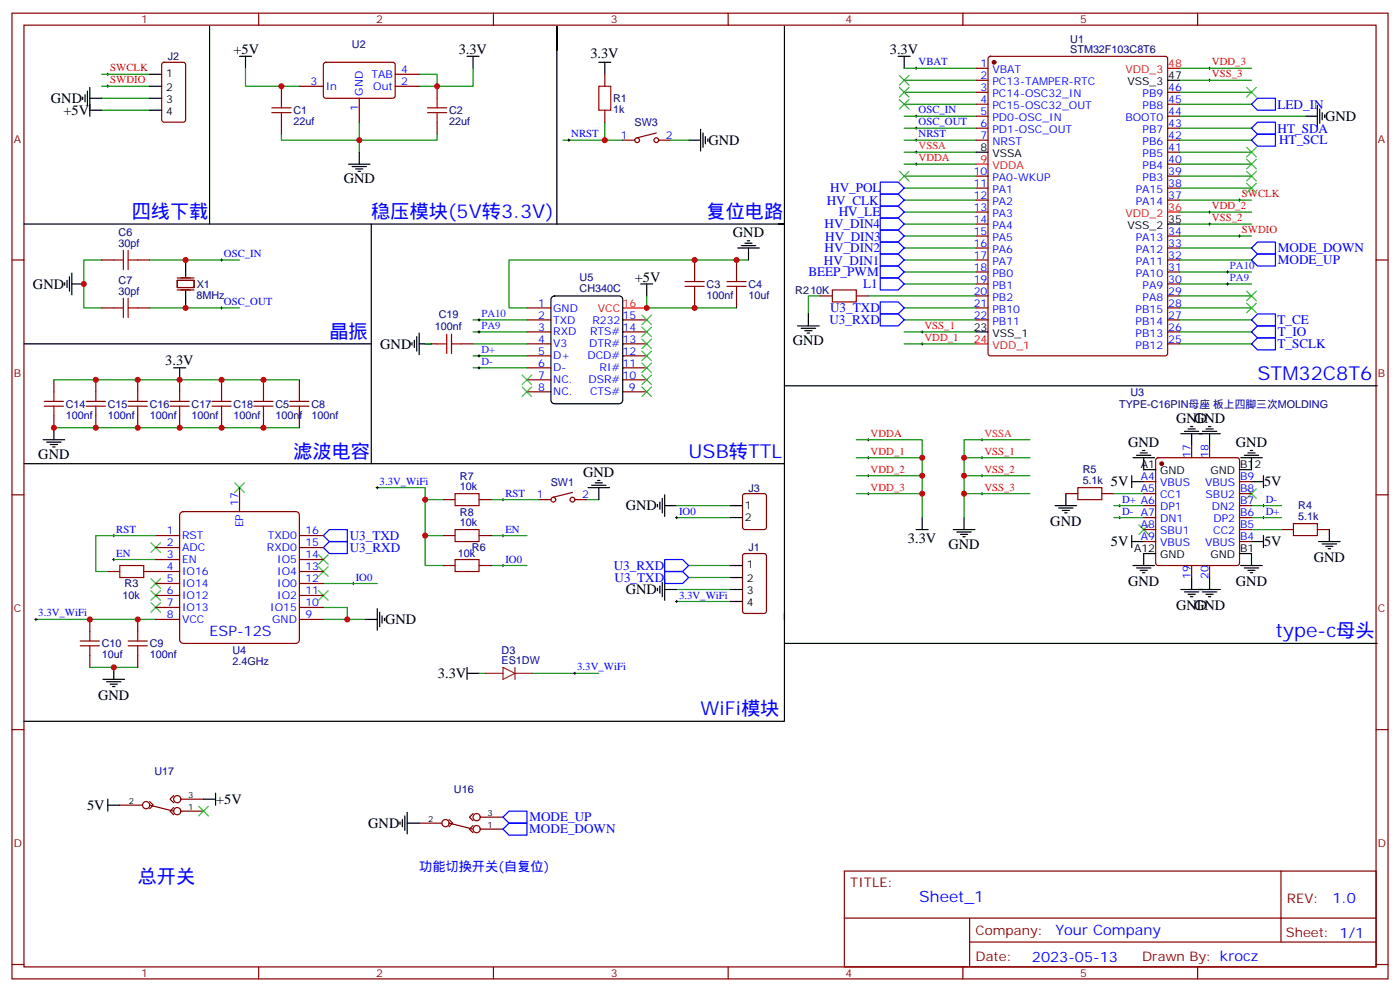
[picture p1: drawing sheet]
<svg xmlns="http://www.w3.org/2000/svg" width="412mm" height="292mm" viewBox="0 0 412 292" stroke-linecap="round" stroke-linejoin="round" font-family="sans-serif">
<g fill="none" stroke="#870000" stroke-width=".35">
<path d="M3.5 3.9h405.4v284.3h-405.4zM7.1 7.4h398.2v277.3h-398.2zM47.9 18.6l.4-.3h5.7l.6 .5 .1 16.5-.5 .6-5.9 .1-.6-.5-.1-16.4zM76.2 3.9v3.5M95.5 18.6l.5-.3 20 .1 .4 .7v9.4l-.7 .4h-20l-.5-.7v-9.1zM145.3 3.9v3.5M214.5 3.9v3.5M283.6 3.9v3.5M291.3 16.8l.4-.2h51.6l.6 .4 .1 87.1-.5 .6-51.8 .1-.6-.5-.1-87zM352.8 3.9v3.5M82.9 25.4v3.5M82.9 36v3.5"/>
<path d="M88.2 25.4h7M105.8 28.9v7.1M116.4 25.4h7.1M116.4 21.9h7.1M128.8 25.4v3.5M128.8 36v3.5M178.2 21.9v3.5M178.2 32.5v3.5M193.3 39.2l-5.6 1.4M287.5 20.1h3.5M287.5 23.6h3.5M287.5 27.2h3.5"/>
<path d="M287.5 30.7h3.5M287.5 34.2h3.5M287.5 37.7h3.5M344 27.2h3.5M344 30.7h3.5M344 34.2h3.5M344 37.7h3.5M183.4 41.3h3.6M194 41.3h3.6M287.5 41.3h3.5M287.5 51.9h3.5M287.5 55.4h3.5"/>
<path d="M287.5 58.9h3.5M344 41.3h3.5M344 51.9h3.5M344 55.4h3.5M344 58.9h3.5M344 48.3h3.5M344 44.8h3.5M3.5 76.6h3.6M30 76.6h3.5M40.6 76.6h3.5M204.6 76.6v3.5M217 76.6v3.5"/>
<path d="M287.5 76.6h3.5M287.5 62.4h3.5M287.5 66h3.5M287.5 69.5h3.5M287.5 73h3.5M344 76.6h3.5M344 69.5h3.5M344 73h3.5M405.3 76.6h3.6M30 90.7h3.5M40.6 90.7h3.5M52.2 82.5h4.9v2.2h-4.9z"/>
<path d="M52.2 85.4h4.9M52.2 81.8h4.9M155.2 90.7h7.1M155.2 94.2h7.1M155.2 97.7h7.1M183.4 94.2h7.1M183.4 97.7h7.1M204.6 87.1v3.6M217 87.1v3.6M241.7 87.1h3.5M252.2 87.1h3.6M287.5 80.1h3.5"/>
<path d="M287.5 83.6h3.5M287.5 87.1h3.5M287.5 90.7h3.5M287.5 94.2h3.5M344 80.1h3.5M344 83.6h3.5M344 87.1h3.5M344 90.7h3.5M344 94.2h3.5M344 97.7h3.5M15.9 111.8v3.6M28.2 111.8v3.6"/>
<path d="M40.6 111.8v3.6M52.9 111.8v3.6M65.3 111.8v3.6M77.6 111.8v3.6M88.2 111.8v3.6M125.2 101.2h3.6M135.8 101.2h3.5M155.2 101.2h7.1M155.2 104.8h7.1M155.2 108.3h7.1M155.2 111.8h7.1M155.2 115.4h7.1"/>
<path d="M183.4 101.2h7.1M183.4 104.8h7.1M183.4 108.3h7.1M183.4 111.8h7.1M183.4 115.4h7.1M344 101.2h3.5M15.9 122.4v3.5M28.2 122.4v3.5M40.6 122.4v3.5M52.9 122.4v3.5M65.3 122.4v3.5M77.6 122.4v3.5"/>
<path d="M88.2 122.4v3.5M340.7 135l.4-.2h23.3l.5 .2 .2 .5v30.3l-.2 .5-.5 .2h-23.3l-.5-.2-.2-.5v-30.3zM351 131.2v3.6M356.3 131.2v3.6M3.5 145.7h3.6M45.9 157.7h7M53.2 151.1l.8-.5h33.1l.9 .5 .2 .6v36.7l-.5 .8-.6 .2h-33.1l-.9-.4-.2-.6v-36.7zM70.6 143.6v7M88.2 157.7h7M130.5 157.7h3.6M130.5 147.1h3.6M141.1 157.7h3.5"/>
<path d="M141.1 147.1h3.5M158.7 147.1h3.6M168.6 145l-5.6 1.4M169.3 147.1h3.6M219 145.6l.4-.3h5.7l.6 .5 .1 9.4-.5 .7h-5.9l-.6-.4-.1-9.5zM314 145.3h3.5M324.6 145.3h3.5M336.9 145.3h3.5M336.9 155.9h3.5M336.9 141.8h3.5M336.9 148.9h3.5M336.9 152.4h3.5"/>
<path d="M336.9 159.5h3.5M365.1 145.3h3.6M365.1 155.9h3.6M365.1 141.8h3.6M365.1 148.9h3.6M365.1 152.4h3.6M365.1 159.5h3.6M377.5 155.9h3.5M388.1 155.9h3.5M405.3 145.7h3.6M31.7 168.3h3.6M42.3 168.3h10.6"/>
<path d="M45.9 161.2h7M45.9 164.7h7M45.9 171.8h7M45.9 175.3h7M45.9 178.9h7M88.2 161.2h7M88.2 164.7h7M88.2 168.3h7M88.2 171.8h7M88.2 175.3h7M88.2 178.9h7M130.5 166.5h3.6"/>
<path d="M141.1 166.5h3.5M219 163.2l.4-.2h5.7l.6 .4 .1 16.5-.5 .7h-5.9l-.6-.4-.1-16.5zM351 166.5v3.5M356.3 166.5v3.5M26.5 182.4v3.5M26.5 193v3.5M40.6 182.4v3.5M40.6 193v3.5M45.9 182.4h7M88.2 182.4h7M3.5 214.8h3.6M405.3 214.8h3.6"/>
<path d="M35.3 237.1h6.7M44.1 236l1.1 1.1-1.1 1M44.1 237.1l7.1 1.7M51.2 237.8l-1.1 1 1.1 1.1M51.2 234.2l-1.1 1.1 1.1 1.1M53.3 238.8h6.7M53.3 235.3h6.7M139.3 239.5l-1 1.1 1 1.1M123.5 242.4h6.7M132.3 241.3l1 1.1-1 1M132.3 242.4l7 1.7M139.3 243.1l-1 1 1 1.1"/>
<path d="M141.5 244.1h6.7M141.5 240.6h6.7M248.7 256.5h156.6v28.2h-156.6zM377.3 256.5v20.9M248.7 270.3h156.5M285.6 277.4h119.6M285.6 270.3v14.1M3.5 284h3.6M76.2 284.7v3.5M145.3 284.7v3.5M214.5 284.7v3.5M283.6 284.7v3.5"/>
<path d="M352.8 284.7v3.5M405.3 284h3.6"/>
<circle cx="187.7" cy="41.3" r=".71"/>
<circle cx="193.3" cy="41.3" r=".71"/>
<circle cx="163" cy="147.1" r=".71"/>
<circle cx="168.6" cy="147.1" r=".71"/>
<circle cx="43" cy="237.1" r="1.06"/>
<circle cx="52.2" cy="238.8" r="1.06"/>
<circle cx="52.2" cy="235.3" r="1.06"/>
<circle cx="131.2" cy="242.4" r="1.06"/>
<circle cx="140.4" cy="244.1" r="1.06"/>
<circle cx="140.4" cy="240.6" r="1.06"/>
</g>
<g fill="none" stroke="#008700" stroke-width=".35">
<path d="M30 32.5h14.1M30 28.9h14.1M30 25.4h14.1M30 21.9h14.1M72.3 20.1v5.3h15.9M82.9 39.5v1.8h45.9v-1.8M105.8 36v8.8M123.5 21.9h5.3v3.5h-5.3M139.3 20.1v5.3h-10.5M178.2 36v5.3h5.2M266.3 20.1h21.2M266.3 23.6h21.2"/>
<path d="M266.3 30.7h21.2M266.3 34.2h21.2M266.3 37.7h21.2M266.3 27.2h21.2M347.5 20.1h21.2M347.5 27.2h21.2M347.5 23.6h21.2M347.5 30.7h21.2M347.5 34.2h37M347.5 37.7h21.2M165.8 41.3h12.4M197.6 41.3h5.2"/>
<path d="M266.3 41.3h21.2M266.3 48.3h21.2M266.3 58.9h21.2M266.3 55.4h21.2M266.3 51.9h21.2M266.3 44.8h21.2M347.5 48.3h21.2M347.5 41.3h21.2M347.5 58.9h21.2M347.5 55.4h21.2M347.5 51.9h21.2M347.5 44.8h21.2"/>
<path d="M30 76.6h-5.3v14.1h5.3M44.1 76.6h26.5M220.5 76.6h-70.6v14.1h5.3M266.3 62.4h21.2M266.3 69.5h21.2M266.3 76.6h21.2M266.3 73h21.2M266.3 66h21.2M347.5 69.5h21.2M347.5 62.4h21.2M347.5 76.6h21.2M347.5 73h21.2"/>
<path d="M347.5 66h21.2M44.1 90.7h26.5M139.3 94.2h15.9M139.3 97.7h15.9M190.5 87.1v3.6h26.5M241.7 87.1h-3.6v5.3M255.8 87.1h31.7M266.3 90.7h21.2M266.3 83.6h21.2M266.3 94.2h21.2M266.3 97.7h21.2M266.3 80.1h21.2"/>
<path d="M347.5 83.6h21.2M347.5 90.7h21.2M347.5 87.1h21.2M347.5 94.2h21.2M347.5 97.7h21.2M347.5 80.1h21.2M15.9 111.8h72.3M125.2 101.2h1.8M139.3 101.2h15.9M139.3 104.8h15.9M139.3 108.3h15.9M266.3 101.2h21.2"/>
<path d="M347.5 101.2h21.2M15.9 125.9h72.3M252.2 129.5h19.4v22.9M252.2 134.8h19.4M284 134.8h19.4M303.4 129.5h-19.4v22.9M45.9 157.7h-17.7v10.6h3.5M111.1 143.6h14.1v3.5h5.3M125.2 157.7v8.8h5.3M125.2 147.1v10.6h5.3M144.6 157.7h10.6M144.6 147.1h14.1"/>
<path d="M172.9 147.1h3.5M199.3 148.9h15.9M199.3 152.4h15.9M252.2 140.1h19.4M252.2 145.3h19.4M284 140.1h19.4M284 145.3h19.4M328.1 145.3h8.8M328.1 152.4h8.8M328.1 148.9h8.8M368.7 152.4h8.8M368.7 155.9h8.8"/>
<path d="M368.7 148.9h8.8M33.5 164.7h12.4M95.2 178.9h7.1v3.5M95.2 171.8h15.9M144.6 166.5h10.6M199.3 173.6h15.9M199.3 177.1h15.9M202.8 166.5h12.4M202.8 170h12.4M10.6 182.4h35.3M26.5 196.5h14.1M95.2 182.4h12.4"/>
<path d="M141.1 198.3h1.8M157 198.3h19.4"/>
</g>
<g fill="none" stroke="#000" stroke-width=".29">
<path d="M269.9 19.8v.7M356.3 19.8v.7M31.4 25.4h.7M31.4 21.9h.7M31.7 21.5v.7M31.7 25v.8M269.5 20.1h.7M269.5 37.7h.7M269.5 34.2h.7M269.9 33.9v.7M269.9 37.4v.7M356 23.6h.7"/>
<path d="M356 20.1h.7M356.3 23.3v.7M167.2 41.3h.7M167.6 40.9v.7M269.5 48.3h.7M269.5 44.8h.7M269.5 41.3h.7M269.9 40.9v.7M269.9 44.4v.8M269.9 48v.7M364.8 58.9h.7M365.1 58.6v.7"/>
<path d="M64.9 76.6h.7M65.3 76.2v.7M356 66h.7M356 62.4h.7M356.3 62.1v.7M356.3 65.6v.7M361.6 79.7v.7M364.8 69.5h.7M365.1 69.1v.7M64.9 90.7h.7M65.3 90.3v.7M140.8 97.7h.7"/>
<path d="M140.8 94.2h.7M141.1 93.8v.7M141.1 97.4v.7M271.3 97.7h.7M271.6 97.4v.7M361.2 83.6h.7M361.2 80.1h.7M361.6 83.3v.7M140.8 104.8h.7M140.8 108.3h.7M141.1 104.4v.7M141.1 107.9v.8"/>
<path d="M271.3 101.2h.7M271.6 100.9v.7M255.4 134.8h.7M255.4 129.5h.7M255.8 129.1v.7M255.8 134.4v.7M255.8 139.7v.7M288.9 134.8h.7M288.9 129.5h.7M289.3 129.1v.7M289.3 134.4v.7M289.3 139.7v.7"/>
<path d="M33.2 157.7h.7M33.5 157.3v.7M110.8 143.6h.7M111.1 143.2v.7M147.8 157.7h.7M147.8 147.1h.7M148.2 146.8v.7M148.2 157.3v.7M199 152.4h.7M199.3 152v.8M255.4 145.3h.7M255.4 140.1h.7"/>
<path d="M255.8 145v.7M288.9 145.3h.7M288.9 140.1h.7M289.3 145v.7M329.5 152.4h.7M329.5 148.9h.7M329.8 148.5v.7M329.8 152v.8M371.8 152.4h.7M371.8 148.9h.7M372.2 148.5v.7M372.2 152v.8"/>
<path d="M33.2 164.7h.7M33.5 164.4v.7M103.7 171.8h.7M104.1 171.4v.8M147.8 166.5h.7M148.2 166.2v.7M199 177.1h.7M199.3 176.7v.7M10.2 182.4h.7M10.6 182v.7M169 198.3h.7M169.3 197.9v.7"/>
</g>
<g fill="none" stroke="#000" stroke-width=".35">
<path d="M61.7 7.8v58.2M70.6 16.6h3.5M72.3 16.6v3.5M137.6 16.6h3.5M139.3 16.6v3.5M164 14.8v-7v58.2M176.4 18.3h3.5M178.2 18.3v3.6M231.1 7.8v105.8h174.6M264.6 16.6h3.5M266.3 16.6v3.5M24.3 28.6v.7"/>
<path d="M25 27.9v2.1M25.8 26.8v4.2M26.5 28.9h3.5M26.5 32.5h3.5M26.5 25.8v8.4M44.1 21.9h3.5M44.1 25.4h3.5M44.1 28.9h3.5M44.1 32.5h3.5M206.4 38.1v6.3M207.1 39.2v4.2M344 23.6h3.5"/>
<path d="M384.5 34.2h3.6M388.1 31v6.4M388.8 32.1v4.2M389.5 33.2v2.1M390.2 33.9v.7M102.7 48.3h6.3M103.7 49h4.2M104.8 49.7h2.1M105.5 50.4h.7M105.8 44.8v3.5M202.8 41.3h3.6M207.8 40.2v2.1"/>
<path d="M208.5 40.9v.7M287.5 44.8h3.5M7.1 66h224h-1.8M54.7 76.6v4.9M109.4 66v70.5M217.3 73h6.4M218.4 72.3h4.2M219.4 71.6h2.1M220.1 70.9h.7M220.5 73v3.6M344 66h3.5M19 83.3v.7"/>
<path d="M19.8 82.5v2.2M20.5 81.5v4.2M21.2 83.6h3.5M21.2 80.4v6.4M54.7 85.7v5M122.8 99.1v4.3M123.5 98.1v6.3M162.5 87.6l.8-.5h19.1l.8 .5 .2 .6v29.6l-.4 .9-.6 .2h-19.1l-.8-.5-.2-.6v-29.6zM188.7 83.6h3.6M190.5 83.6v3.5M234.9 96h6.4M236 96.7h4.2"/>
<path d="M237.1 97.4h2.1M237.8 98.1h.7M238.1 92.4v3.6M287.5 97.7h3.5M7.1 101.2h102.3M51.2 108.3h3.5M52.9 108.3v3.5M121.4 100.9v.7M122.1 100.2v2.1M123.5 101.2h3.5M231.1 113.6v22.9h-224M12.7 129.5h6.3"/>
<path d="M13.8 130.2h4.2M14.8 130.9h2.1M15.5 131.6h.7M15.9 125.9v3.6M231.1 136.5v45.9M333.7 134.8h6.4M334.8 134.1h4.2M335.8 133.3h2.2M336.5 132.6h.8M336.9 134.8v3.5h3.5M347.8 127.7h11.7M348.9 127h4.2"/>
<path d="M350 126.3h2.1M350.7 125.6h.7M351 127.7v3.5M354.2 127h4.2M355.2 126.3h2.2M356 125.6h.7M356.3 127.7v3.5M365.5 134.8h6.3M366.5 134.1h4.3M367.6 133.3h2.1M368.3 132.6h.7M368.7 134.8v3.5h-3.6"/>
<path d="M173.2 143.6h6.4M174.3 142.9h4.2M175.3 142.2h2.1M176 141.5h.7M176.4 143.6v3.5M193.7 148.5v.7M194.4 147.8v2.1M195.1 146.8v4.2M195.8 148.9h3.5M195.8 145.7v6.3M215.2 148.9h3.5M215.2 152.4h3.5"/>
<path d="M269.9 155.9h3.5M271.6 152.4v3.5M280.8 155.9h6.4M281.9 156.6h4.2M282.9 157.3h2.1M283.6 158h.7M284 152.4v3.5M310.8 148.9h6.3M311.9 149.6h4.2M312.9 150.3h2.1M313.6 151h.7M314 145.3v3.6"/>
<path d="M333.4 159.5h3.5M333.4 141.8h3.5M333.4 140.1v3.5M333.4 157.7v3.5M368.7 159.5h3.5M368.7 141.8h3.5M372.2 140.1v3.5M372.2 157.7v3.5M388.4 159.5h6.4M391.6 155.9v3.6M111.1 179.2v6.4M193.7 173.2v.7"/>
<path d="M194.4 172.5v2.1M195.1 171.4v4.3M195.8 170.4v6.3M195.8 173.6h3.5M215.2 173.6h3.5M215.2 166.5h3.5M215.2 170h3.5M215.2 177.1h3.5M333.7 166.5h6.4M334.8 167.2h4.2M335.8 167.9h2.2M336.5 168.6h.8"/>
<path d="M340.4 163h-3.5v3.5M347.8 173.6h11.7M348.9 174.3h4.2M350 175h2.1M350.7 175.7h.7M351 170v3.6M354.2 174.3h4.2M355.2 175h2.2M356 175.7h.7M356.3 170v3.6M365.1 163h3.6v3.5M365.5 166.5h6.3"/>
<path d="M366.5 167.2h4.3M367.6 167.9h2.1M368.3 168.6h.7M389.5 160.2h4.2M390.5 160.9h2.1M391.2 161.6h.7M33.5 196.5v3.5M107.6 182.4h3.5M111.8 180.3v4.2M112.5 181.3v2.1M113.2 182v.7M137.6 198.3h3.5"/>
<path d="M137.6 196.5v3.5M231.1 180.6v31.8h-224M231.1 189.4h174.6M30.3 200h6.4M31.4 200.7h4.2M32.5 201.4h2.1M33.2 202.1h.7M31.7 237.1h3.6M31.7 235.3v3.5M60 235.3h3.5M63.5 233.5v3.6M119.9 239.2v6.3"/>
<path d="M117.8 242v.7M118.5 241.3v2.1M119.2 240.2v4.3M119.9 242.4h3.6"/>
</g>
<g fill="#870000" stroke="#870000" stroke-width=".35">
<circle cx="292.8" cy="18.3" r=".53"/>
<circle cx="342.2" cy="136.5" r=".53"/>
</g>
<path d="M344 20.1h3.5M287.5 48.3h3.5M344 62.4h3.5M183.4 90.7h7.1M287.5 101.2h3.5" fill="none" stroke="#f00" stroke-width=".35"/>
<g fill="none" stroke="#a10000" stroke-width=".35">
<path d="M80.1 31.8h5.6M80.1 33.2h5.6M82.9 28.9v2.9M82.9 33.2v2.8M125.9 31.8h5.7M125.9 33.2h5.7M128.8 28.9v2.9M128.8 33.2v2.8M176.4 25.4h3.5v7.1h-3.5zM33.5 76.6h2.8M36.3 73.7v5.7M37.7 76.6h2.9"/>
<path d="M37.7 73.7v5.7M33.5 90.7h2.8M36.3 87.8v5.7M37.7 87.8v5.7M37.7 90.7h2.9M131.6 98.4v5.7M133 98.4v5.7M201.8 84.3h5.6M201.8 82.9h5.6M204.6 80.1v2.8M204.6 84.3v2.8M214.1 84.3h5.7"/>
<path d="M214.1 82.9h5.7M217 80.1v2.8M217 84.3v2.8M245.2 85.4h7v3.5h-7zM13.1 119.6h5.6M13.1 118.2h5.6M15.9 115.4v2.8M15.9 119.6v2.8M25.4 119.6h5.6M25.4 118.2h5.6M28.2 115.4v2.8M28.2 119.6v2.8"/>
<path d="M37.7 119.6h5.7M37.7 118.2h5.7M40.6 115.4v2.8M40.6 119.6v2.8M50.1 119.6h5.6M50.1 118.2h5.6M52.9 115.4v2.8M52.9 119.6v2.8M62.4 119.6h5.7M62.4 118.2h5.7M65.3 115.4v2.8M65.3 119.6v2.8"/>
<path d="M74.8 119.6h5.6M74.8 118.2h5.6M77.6 115.4v2.8M77.6 119.6v2.8M85.4 119.6h5.6M85.4 118.2h5.6M88.2 115.4v2.8M88.2 119.6v2.8M128.8 101.2h2.8M133 101.2h2.8M134.1 155.9h7v3.6h-7zM134.1 145.3h7v3.6h-7z"/>
<path d="M317.5 143.6h7.1v3.5h-7.1zM381 154.2h7.1v3.5h-7.1zM35.3 166.5h7v3.5h-7zM134.1 164.7h7v3.6h-7zM23.6 190.1h5.7M23.6 188.7h5.7M26.5 185.9v2.8M26.5 190.1v2.9M37.7 190.1h5.7M37.7 188.7h5.7M40.6 185.9v2.8M40.6 190.1v2.9"/>
</g>
<g fill="none" stroke="#3c3" stroke-width=".35">
<path d="M264.9 25.8l2.9 2.8M264.9 29.3l2.9 2.8M264.9 22.2l2.9 2.8M267.8 25.8l-2.9 2.8M267.8 29.3l-2.9 2.8M267.8 22.2l-2.9 2.8M367.2 25.8l2.9 2.8M370.1 25.8l-2.9 2.8M264.9 50.4l2.9 2.9M267.8 50.4l-2.9 2.9M367.2 54l2.9 2.8M367.2 50.4l2.9 2.9"/>
<path d="M367.2 46.9l2.9 2.8M367.2 43.4l2.9 2.8M370.1 54l-2.9 2.8M370.1 50.4l-2.9 2.9M370.1 46.9l-2.9 2.8M370.1 43.4l-2.9 2.8M189.1 99.8l2.8 2.9M189.1 96.3l2.8 2.8M189.1 92.8l2.8 2.8M191.9 99.8l-2.8 2.9M191.9 96.3l-2.8 2.8M191.9 92.8l-2.8 2.8"/>
<path d="M367.2 89.3l2.9 2.8M367.2 85.7l2.9 2.8M370.1 89.3l-2.9 2.8M370.1 85.7l-2.9 2.8M153.8 110.4l2.8 2.8M153.8 113.9l2.8 2.9M156.6 110.4l-2.8 2.8M156.6 113.9l-2.8 2.9M189.1 113.9l2.8 2.9M189.1 110.4l2.8 2.8M189.1 106.9l2.8 2.8M189.1 103.4l2.8 2.8"/>
<path d="M191.9 113.9l-2.8 2.9M191.9 110.4l-2.8 2.8M191.9 106.9l-2.8 2.8M191.9 103.4l-2.8 2.8M44.4 159.8l2.9 2.8M47.3 159.8l-2.9 2.8M69.1 142.2l2.9 2.8M72 142.2l-2.9 2.8M335.5 154.5l2.8 2.8M338.3 154.5l-2.8 2.8M367.2 143.9l2.9 2.9M370.1 143.9l-2.9 2.9"/>
<path d="M44.4 177.4l2.9 2.9M44.4 173.9l2.9 2.8M44.4 170.4l2.9 2.8M47.3 177.4l-2.9 2.9M47.3 173.9l-2.9 2.8M47.3 170.4l-2.9 2.8M93.8 173.9l2.9 2.8M93.8 166.9l2.9 2.8M93.8 163.3l2.9 2.9M96.7 173.9l-2.9 2.8M96.7 166.9l-2.9 2.8M96.7 163.3l-2.9 2.9"/>
<path d="M58.6 237.4l2.8 2.8M61.4 237.4l-2.8 2.8"/>
</g>
<g fill="none" stroke="#00f" stroke-width=".35">
<path d="M368.7 37.7l1.7-1.7h5.3v3.5h-5.3zM370.4 39.5h5.3v3.5h-5.3l-1.7-1.7zM370.4 28.9h5.3v3.6h-5.3l-1.7-1.8zM259.3 57.1h5.3l1.7 1.8-1.7 1.8h-5.3zM259.3 53.6h5.3l1.7 1.8-1.7 1.7h-5.3zM259.3 78.3h5.3l1.7 1.8-1.7 1.7h-5.3zM259.3 60.7h5.3l1.7 1.7-1.7 1.8h-5.3zM259.3 74.8h5.3l1.7 1.8-1.7 1.7h-5.3zM259.3 71.3h5.3l1.7 1.7-1.7 1.8h-5.3zM259.3 67.7h5.3l1.7 1.8-1.7 1.8h-5.3zM259.3 64.2h5.3l1.7 1.8-1.7 1.7h-5.3zM368.7 76.6l1.7-1.8h5.3v3.5h-5.3z"/>
<path d="M370.4 71.3h5.3v3.5h-5.3l-1.7-1.8zM259.3 81.8h5.3l1.7 1.8-1.7 1.8h-5.3zM259.3 88.9h5.3l1.7 1.8-1.7 1.7h-5.3zM259.3 92.4h5.3l1.7 1.8-1.7 1.8h-5.3zM370.4 92.4h5.3v3.6h-5.3l-1.7-1.8zM370.4 96h5.3v3.5h-5.3l-1.7-1.8zM368.7 101.2l1.7-1.7h5.3v3.5h-5.3zM95.2 157.7l1.8-1.8h5.3v3.6h-5.3zM95.2 161.2l1.8-1.7h5.3v3.5h-5.3zM195.8 168.3h5.3l1.7 1.7-1.7 1.8h-5.3zM195.8 164.7h5.3l1.7 1.8-1.7 1.8h-5.3zM148.2 240.6l1.7-1.8h5.3v3.6h-5.3z"/>
<path d="M148.2 244.1l1.7-1.7h5.3v3.5h-5.3z"/>
</g>
<path d="M142.9 198.3h5.3M148.2 196.5l3.5 1.8-3.5 1.7zM151.7 196.5v3.5M151.7 198.3h5.3" fill="none" stroke="#8c2424" stroke-width=".35"/>
<g fill="#c00">
<circle cx="284" cy="134.8" r=".88"/>
<circle cx="284" cy="140.1" r=".88"/>
<circle cx="284" cy="145.3" r=".88"/>
<circle cx="271.6" cy="145.3" r=".88"/>
<circle cx="271.6" cy="140.1" r=".88"/>
<circle cx="271.6" cy="134.8" r=".88"/>
<circle cx="178.2" cy="41.3" r=".88"/>
<circle cx="128.8" cy="25.4" r=".88"/>
<circle cx="105.8" cy="41.3" r=".88"/>
<circle cx="24.7" cy="83.6" r=".88"/>
<circle cx="204.6" cy="76.6" r=".88"/>
<circle cx="217" cy="76.6" r=".88"/>
<circle cx="204.6" cy="90.7" r=".88"/>
<circle cx="190.5" cy="90.7" r=".88"/>
<circle cx="65.3" cy="111.8" r=".88"/>
<circle cx="28.2" cy="111.8" r=".88"/>
<circle cx="40.6" cy="111.8" r=".88"/>
<circle cx="52.9" cy="111.8" r=".88"/>
<circle cx="28.2" cy="125.9" r=".88"/>
<circle cx="40.6" cy="125.9" r=".88"/>
<circle cx="52.9" cy="125.9" r=".88"/>
<circle cx="82.9" cy="25.4" r=".88"/>
<circle cx="65.3" cy="125.9" r=".88"/>
<circle cx="77.6" cy="125.9" r=".88"/>
<circle cx="77.6" cy="111.8" r=".88"/>
<circle cx="15.9" cy="125.9" r=".88"/>
<circle cx="40.6" cy="182.4" r=".88"/>
<circle cx="26.5" cy="182.4" r=".88"/>
<circle cx="102.3" cy="182.4" r=".88"/>
<circle cx="125.2" cy="157.7" r=".88"/>
<circle cx="125.2" cy="147.1" r=".88"/>
<circle cx="33.5" cy="196.5" r=".88"/>
<circle cx="54.7" cy="90.7" r=".88"/>
<circle cx="54.7" cy="76.6" r=".88"/>
</g>
<g font-size="5.6" fill="#00f">
<text x="38.8" y="64.2">四线下载</text>
<text x="109.4" y="64.2">稳压模块(5V转3.3V)</text>
<text x="208.1" y="64.2">复位电路</text>
<text x="97" y="99.5">晶振</text>
<text x="370.4" y="111.8">STM32C8T6</text>
<text x="86.4" y="134.8">滤波电容</text>
<text x="202.8" y="134.8">USB转TTL</text>
<text x="375.7" y="187.7">type-c母头</text>
<text x="206.4" y="210.6">WiFi模块</text>
<text x="40.6" y="260">总开关</text>
</g>
<text font-size="4.6" fill="#00f" x="270.8" y="265.5">Sheet_1</text>
<g font-size="4.2">
<text x="68.8" y="15.9">+5V</text>
<text x="135.1" y="15.9">3.3V</text>
<text x="173.9" y="17.2">3.3V</text>
<text x="262.1" y="15.9">3.3V</text>
<text x="15" y="30.3">GND</text>
<text x="18.7" y="33.9">+5V</text>
<text x="390.3" y="35.7">GND</text>
<text x="208.7" y="42.7">GND</text>
<text x="101.2" y="54">GND</text>
<text x="215.9" y="69.8">GND</text>
<text x="187" y="82.9">+5V</text>
<text x="9.7" y="85">GND</text>
<text x="233.5" y="101.6">GND</text>
<text x="48.7" y="107.6">3.3V</text>
<text x="112" y="102.7">GND</text>
<text x="346.4" y="124.5">GND</text>
<text x="351.7" y="124.5">GND</text>
<text x="332.3" y="131.5">GND</text>
<text x="364.1" y="131.5">GND</text>
<text x="11.3" y="135.1">GND</text>
<text x="171.8" y="140.4">GND</text>
<text x="327.3" y="143.2">5V</text>
<text x="372.4" y="143.2">5V</text>
<text x="184.3" y="150.3">GND</text>
<text x="309.4" y="155">GND</text>
<text x="267.4" y="159.9">3.3V</text>
<text x="279.4" y="161.6">GND</text>
<text x="327.3" y="160.9">5V</text>
<text x="372.4" y="160.8">5V</text>
<text x="387" y="165.6">GND</text>
<text x="332.3" y="172.5">GND</text>
<text x="364.1" y="172.5">GND</text>
<text x="184.3" y="175">GND</text>
<text x="346.4" y="179.6">GND</text>
<text x="351.7" y="179.6">GND</text>
<text x="113.4" y="183.8">GND</text>
<text x="129" y="199.7">3.3V</text>
<text x="28.9" y="206.1">GND</text>
<text x="25.6" y="238.5">5V</text>
<text x="63.7" y="236.8">+5V</text>
<text x="108.5" y="243.8">GND</text>
</g>
<text font-size="4.2" fill="#00c" x="61.7" y="187.4">ESP-12S</text>
<g font-size="4.2" fill="#00f">
<text x="392.5" y="265.7">1.0</text>
<text x="310.9" y="275.3">Your Company</text>
<text x="304" y="283.1">2023-05-13</text>
</g>
<g font-size="3.9" fill="#00f">
<text x="376.3" y="32">LED_IN</text>
<text x="376.3" y="39">HT_SDA</text>
<text x="376.8" y="42.4">HT_SCL</text>
<text x="244.5" y="56.7">HV_POL</text>
<text x="243.6" y="60.3">HV_CLK</text>
<text x="247.1" y="63.7">HV_LE</text>
<text x="242.9" y="67.2">HV_DIN4</text>
<text x="243.1" y="70.9">HV_DIN3</text>
<text x="242.7" y="77.9">HV_DIN1</text>
<text x="242.9" y="74.3">HV_DIN2</text>
<text x="376.4" y="74.3">MODE_DOWN</text>
<text x="376.4" y="77.8">MODE_UP</text>
<text x="238.1" y="81.3">BEEP_PWM</text>
<text x="254.3" y="84.9">L1</text>
<text x="244.3" y="95.4">U3_RXD</text>
<text x="244.5" y="91.9">U3_TXD</text>
<text x="376.3" y="95.5">T_CE</text>
<text x="376.4" y="99">T_IO</text>
<text x="376.3" y="102.5">T_SCLK</text>
<text x="103" y="159">U3_TXD</text>
<text x="103" y="162.5">U3_RXD</text>
<text x="180.8" y="167.8">U3_RXD</text>
<text x="181" y="171.3">U3_TXD</text>
<text x="155.9" y="245.4">MODE_DOWN</text>
<text x="155.9" y="241.9">MODE_UP</text>
<text x="123.5" y="256.5">功能切换开关(自复位)</text>
</g>
<g font-size="3.9" fill="#800">
<text x="250.5" y="261.1">TITLE:</text>
<text x="379.1" y="265.7">REV:</text>
<text x="287.4" y="275.3">Company:</text>
<text x="378.7" y="275.9">Sheet: 1/1</text>
<text x="287.4" y="282.9">Date:</text>
<text x="336.4" y="283">Drawn By: krocz</text>
</g>
<g font-size="3.2" fill="#800">
<text x="41.6" y="6.9">1</text>
<text x="110.8" y="6.9">2</text>
<text x="179.9" y="6.9">3</text>
<text x="249.1" y="6.9">4</text>
<text x="318.2" y="6.9">5</text>
<text x="4.1" y="42">A</text>
<text x="405.9" y="42">A</text>
<text x="4.1" y="111.1">B</text>
<text x="405.9" y="111.1">B</text>
<text x="4.1" y="180.3">C</text>
<text x="405.9" y="180.3">C</text>
<text x="4.1" y="249.4">D</text>
<text x="405.9" y="249.4">D</text>
<text x="41.6" y="287.7">1</text>
<text x="110.8" y="287.7">2</text>
<text x="179.9" y="287.7">3</text>
<text x="249.1" y="287.7">4</text>
<text x="318.2" y="287.7">5</text>
</g>
<g font-size="3.2" fill="#000080">
<text x="49.4" y="17.7">J2</text>
<text x="103.7" y="14">U2</text>
<text x="315.3" y="15.5">STM32F103C8T6</text>
<text x="315.3" y="12.5">U1</text>
<text x="86.4" y="33.6">C1</text>
<text x="132.3" y="33.6">C2</text>
<text x="180.6" y="33.2">1k</text>
<text x="180.6" y="30.1">R1</text>
<text x="86.4" y="36.7">22uf</text>
<text x="132.3" y="36.7">22uf</text>
<text x="186.9" y="37.1">SW3</text>
<text x="34.9" y="69.5">C6</text>
<text x="34.9" y="72.7">30pf</text>
<text x="34.9" y="83.6">C7</text>
<text x="170.7" y="82.8">U5</text>
<text x="34.9" y="86.8">30pf</text>
<text x="57.9" y="88">8MHz</text>
<text x="58" y="84.8">X1</text>
<text x="170.7" y="86.1">CH340C</text>
<text x="208.1" y="87.9">100nf</text>
<text x="208.1" y="84.7">C3</text>
<text x="220.5" y="87.9">10uf</text>
<text x="220.5" y="84.7">C4</text>
<text x="234.3" y="86.5">R210K</text>
<text x="129.3" y="93.6">C19</text>
<text x="128.1" y="97.1">100nf</text>
<text x="333" y="116.5">U3</text>
<text x="19.4" y="123.2">100nf</text>
<text x="19.4" y="120">C14</text>
<text x="31.7" y="123.2">100nf</text>
<text x="31.8" y="120">C15</text>
<text x="44.1" y="123.2">100nf</text>
<text x="44.1" y="120">C16</text>
<text x="56.4" y="123.2">100nf</text>
<text x="56.4" y="120">C17</text>
<text x="68.8" y="123.2">100nf</text>
<text x="68.8" y="120">C18</text>
<text x="81.1" y="123.2">100nf</text>
<text x="81.1" y="120">C5</text>
<text x="91.7" y="123.2">100nf</text>
<text x="91.7" y="120">C8</text>
<text x="329.7" y="120">TYPE-C16PIN母座 板上四脚三次MOLDING</text>
<text x="135.5" y="141.2">R7</text>
<text x="162.2" y="143">SW1</text>
<text x="318.9" y="142.5">5.1k</text>
<text x="318.9" y="139.4">R5</text>
<text x="135.5" y="144.3">10k</text>
<text x="220.5" y="144.7">J3</text>
<text x="382.4" y="149.9">R4</text>
<text x="135.5" y="154.9">10k</text>
<text x="135.5" y="151.8">R8</text>
<text x="382.4" y="153.1">5.1k</text>
<text x="134.9" y="164.1">10k</text>
<text x="139" y="162.4">R6</text>
<text x="220.5" y="162.4">J1</text>
<text x="36.7" y="172.9">R3</text>
<text x="36.1" y="176.5">10k</text>
<text x="30" y="190.6">C10</text>
<text x="44.1" y="190.6">C9</text>
<text x="30" y="193.7">10uf</text>
<text x="44.1" y="193.7">100nf</text>
<text x="68.4" y="195.8">2.4GHz</text>
<text x="68.5" y="192.5">U4</text>
<text x="147.8" y="195.4">ES1DW</text>
<text x="147.8" y="192.4">D3</text>
<text x="45.5" y="228.2">U17</text>
<text x="133.7" y="233.5">U16</text>
</g>
<g font-size="3.2" fill="#f00">
<text x="32.5" y="21">SWCLK</text>
<text x="331.6" y="21.5">VDD_3</text>
<text x="344.1" y="19.8">48</text>
<text x="357" y="22.8">VSS_3</text>
<text x="357" y="19.2">VDD_3</text>
<text x="32.5" y="24.5">SWDIO</text>
<text x="270.6" y="47.4">VDDA</text>
<text x="288.8" y="48">9</text>
<text x="292.3" y="49.7">VDDA</text>
<text x="365.8" y="58">SWCLK</text>
<text x="331.6" y="63.9">VDD_2</text>
<text x="344.1" y="62.1">36</text>
<text x="357" y="65.1">VSS_2</text>
<text x="357" y="61.6">VDD_2</text>
<text x="365.8" y="68.6">SWDIO</text>
<text x="176.1" y="91.7">VCC</text>
<text x="183.4" y="90.3">16</text>
<text x="272.3" y="100.4">VDD_1</text>
<text x="272.3" y="96.8">VSS_1</text>
<text x="286.8" y="100.9">24</text>
<text x="292.3" y="102.7">VDD_1</text>
<text x="256.5" y="128.6">VDDA</text>
<text x="256.5" y="133.9">VDD_1</text>
<text x="290" y="133.9">VSS_1</text>
<text x="256.5" y="139.2">VDD_2</text>
<text x="290" y="139.2">VSS_2</text>
<text x="256.5" y="144.5">VDD_3</text>
<text x="290" y="144.5">VSS_3</text>
</g>
<g font-size="3.2">
<text x="48.9" y="22.6">1</text>
<text x="344.1" y="23.3">47</text>
<text x="48.9" y="26.8">2</text>
<text x="332.1" y="25">VSS_3</text>
<text x="48.9" y="30.3">3</text>
<text x="48.9" y="33.9">4</text>
<text x="288.8" y="44.4">8</text>
<text x="292.3" y="46.2">VSSA</text>
<text x="344.1" y="65.6">35</text>
<text x="332.1" y="67.4">VSS_2</text>
<text x="286.8" y="97.4">23</text>
<text x="292.3" y="99.1">VSS_1</text>
<text x="336.1" y="137.9">A1</text>
<text x="365.3" y="137.9">B12</text>
<text x="341.7" y="139.7">GND</text>
<text x="356.5" y="139.7">GND</text>
<text x="219.4" y="149.9">1</text>
<text x="219.4" y="153.5">2</text>
<text x="220" y="167.2">1</text>
<text x="334.1" y="162.6">A12</text>
<text x="341.7" y="164.4">GND</text>
<text x="356.5" y="164.4">GND</text>
<text x="365.3" y="162.6">B1</text>
<text x="220" y="171.4">2</text>
<text x="220" y="175">3</text>
<text x="220" y="178.5">4</text>
</g>
<g font-size="3.2" fill="#00f">
<text x="109.4" y="22.9">TAB</text>
<text x="118.2" y="21.5">4</text>
<text x="270.6" y="19.2">VBAT</text>
<text x="288.8" y="19.8">1</text>
<text x="288.8" y="23.3">2</text>
<text x="292.3" y="21.5">VBAT</text>
<text x="91.5" y="25">3</text>
<text x="96" y="26.5">In</text>
<text x="106.9" y="28.2" transform="rotate(-90 106.9 28.2)">GND</text>
<text x="110" y="26.5">Out</text>
<text x="118.2" y="25">2</text>
<text x="288.8" y="26.8">3</text>
<text x="292.3" y="25">PC13-TAMPER-RTC</text>
<text x="292.3" y="28.6">PC14-OSC32_IN</text>
<text x="336.5" y="28.6">PB9</text>
<text x="344.1" y="26.8">46</text>
<text x="105.5" y="32.7" transform="rotate(-90 105.5 32.7)">1</text>
<text x="270.6" y="33.3">OSC_IN</text>
<text x="288.8" y="30.3">4</text>
<text x="288.8" y="33.9">5</text>
<text x="292.3" y="32.1">PC15-OSC32_OUT</text>
<text x="292.3" y="35.6">PD0-OSC_IN</text>
<text x="331.5" y="35.6">BOOT0</text>
<text x="336.5" y="32.1">PB8</text>
<text x="344.1" y="33.9">44</text>
<text x="344.1" y="30.3">45</text>
<text x="168.3" y="40.4">NRST</text>
<text x="182.8" y="40.9">1</text>
<text x="196.1" y="40.9">2</text>
<text x="270.6" y="40.4">NRST</text>
<text x="270.6" y="36.9">OSC_OUT</text>
<text x="288.8" y="37.4">6</text>
<text x="288.8" y="40.9">7</text>
<text x="292.3" y="39.2">PD1-OSC_OUT</text>
<text x="336.5" y="39.2">PB7</text>
<text x="344.1" y="40.9">42</text>
<text x="344.1" y="37.4">43</text>
<text x="292.3" y="42.7">NRST</text>
<text x="336.5" y="46.2">PB5</text>
<text x="336.5" y="42.7">PB6</text>
<text x="344.1" y="48">40</text>
<text x="344.1" y="44.4">41</text>
<text x="286.8" y="51.5">10</text>
<text x="292.3" y="53.3">PA0-WKUP</text>
<text x="336.5" y="53.3">PB3</text>
<text x="336.5" y="49.7">PB4</text>
<text x="344.1" y="51.5">39</text>
<text x="286.8" y="55">11</text>
<text x="286.8" y="58.6">12</text>
<text x="292.3" y="56.8">PA1</text>
<text x="334.5" y="56.8">PA15</text>
<text x="344.1" y="58.6">37</text>
<text x="344.1" y="55">38</text>
<text x="286.8" y="62.1">13</text>
<text x="286.8" y="65.6">14</text>
<text x="292.3" y="60.3">PA2</text>
<text x="292.3" y="63.9">PA3</text>
<text x="334.5" y="60.3">PA14</text>
<text x="286.8" y="69.1">15</text>
<text x="292.3" y="67.4">PA4</text>
<text x="292.3" y="70.9">PA5</text>
<text x="334.5" y="70.9">PA13</text>
<text x="344.1" y="69.1">34</text>
<text x="66" y="75.7">OSC_IN</text>
<text x="286.8" y="72.7">16</text>
<text x="286.8" y="76.2">17</text>
<text x="292.3" y="74.4">PA6</text>
<text x="292.3" y="78">PA7</text>
<text x="334.5" y="78">PA11</text>
<text x="334.5" y="74.4">PA12</text>
<text x="344.1" y="76.2">32</text>
<text x="344.1" y="72.7">33</text>
<text x="286.8" y="79.7">18</text>
<text x="286.8" y="83.3">19</text>
<text x="292.3" y="81.5">PB0</text>
<text x="334.5" y="81.5">PA10</text>
<text x="344.1" y="83.3">30</text>
<text x="344.1" y="79.7">31</text>
<text x="66" y="89.8">OSC_OUT</text>
<text x="286.8" y="86.8">20</text>
<text x="292.3" y="85">PB1</text>
<text x="292.3" y="88.5">PB2</text>
<text x="336.6" y="88.5">PA8</text>
<text x="336.6" y="85">PA9</text>
<text x="344.1" y="86.8">29</text>
<text x="158.5" y="93.8">2</text>
<text x="158.5" y="90.3">1</text>
<text x="163" y="95.2">TXD</text>
<text x="163" y="91.7">GND</text>
<text x="174.5" y="95.2">R232</text>
<text x="183.4" y="93.8">15</text>
<text x="286.8" y="90.3">21</text>
<text x="286.8" y="93.8">22</text>
<text x="292.3" y="92.1">PB10</text>
<text x="292.3" y="95.6">PB11</text>
<text x="334.5" y="95.6">PB14</text>
<text x="334.5" y="92.1">PB15</text>
<text x="344.1" y="93.8">27</text>
<text x="344.1" y="90.3">28</text>
<text x="158.5" y="100.9">4</text>
<text x="158.5" y="97.4">3</text>
<text x="163" y="98.8">RXD</text>
<text x="173.8" y="98.8">RTS#</text>
<text x="183.4" y="97.4">14</text>
<text x="183.4" y="100.9">13</text>
<text x="334.5" y="99.1">PB13</text>
<text x="344.1" y="100.9">25</text>
<text x="344.1" y="97.4">26</text>
<text x="158.5" y="107.9">6</text>
<text x="158.5" y="104.4">5</text>
<text x="163" y="105.8">D+</text>
<text x="163" y="102.3">V3</text>
<text x="173" y="105.8">DCD#</text>
<text x="173.5" y="102.3">DTR#</text>
<text x="183.4" y="104.4">12</text>
<text x="183.4" y="107.9">11</text>
<text x="334.5" y="102.7">PB12</text>
<text x="158.5" y="111.5">7</text>
<text x="163" y="112.9">NC.</text>
<text x="163" y="109.4">D-</text>
<text x="173.3" y="112.9">DSR#</text>
<text x="176.6" y="109.4">RI#</text>
<text x="183.4" y="111.5">10</text>
<text x="158.5" y="115">8</text>
<text x="163" y="116.4">NC.</text>
<text x="173.8" y="116.4">CTS#</text>
<text x="185.2" y="115">9</text>
<text x="350.7" y="134.8" transform="rotate(-90 350.7 134.8)">17</text>
<text x="356" y="134.8" transform="rotate(-90 356 134.8)">18</text>
<text x="111.8" y="142.7">3.3V_WiFi</text>
<text x="336.1" y="141.5">A4</text>
<text x="341.7" y="143.2">VBUS</text>
<text x="355" y="143.2">VBUS</text>
<text x="365.3" y="141.5">B9</text>
<text x="70.2" y="148.9" transform="rotate(-90 70.2 148.9)">17</text>
<text x="148.9" y="146.2">RST</text>
<text x="158.1" y="146.8">1</text>
<text x="171.4" y="146.8">2</text>
<text x="330.6" y="148">D+ A6</text>
<text x="336.1" y="145">A5</text>
<text x="341.7" y="146.8">CC1</text>
<text x="355.1" y="146.8">SBU2</text>
<text x="365.3" y="148.5">B7</text>
<text x="365.3" y="145">B8</text>
<text x="372.9" y="148">D-</text>
<text x="71.6" y="155.3" transform="rotate(-90 71.6 155.3)">EP</text>
<text x="200" y="151.5">IO0</text>
<text x="330.6" y="151.5">D- A7</text>
<text x="336.1" y="155.6">A8</text>
<text x="341.7" y="150.3">DP1</text>
<text x="341.7" y="153.8">DN1</text>
<text x="357" y="150.3">DN2</text>
<text x="357.4" y="153.8">DP2</text>
<text x="365.3" y="155.6">B5</text>
<text x="365.3" y="152">B6</text>
<text x="372.9" y="151.5">D+</text>
<text x="34.2" y="156.8">RST</text>
<text x="49.1" y="157.3">1</text>
<text x="49.1" y="160.9">2</text>
<text x="53.6" y="158.7">RST</text>
<text x="78.9" y="158.7">TXD0</text>
<text x="90" y="160.9">15</text>
<text x="90" y="157.3">16</text>
<text x="148.9" y="156.8">EN</text>
<text x="336.1" y="159.1">A9</text>
<text x="341.7" y="157.3">SBU1</text>
<text x="341.7" y="160.9">VBUS</text>
<text x="355" y="160.9">VBUS</text>
<text x="357.4" y="157.3">CC2</text>
<text x="365.3" y="159.1">B4</text>
<text x="34.2" y="163.9">EN</text>
<text x="49.1" y="164.4">3</text>
<text x="49.1" y="167.9">4</text>
<text x="53.6" y="162.3">ADC</text>
<text x="53.6" y="165.8">EN</text>
<text x="78.6" y="162.3">RXD0</text>
<text x="81.6" y="165.8">IO5</text>
<text x="90" y="167.9">13</text>
<text x="90" y="164.4">14</text>
<text x="148.9" y="165.6">IO0</text>
<text x="49.1" y="171.4">5</text>
<text x="53.6" y="169.3">IO16</text>
<text x="53.6" y="172.9">IO14</text>
<text x="81.6" y="172.9">IO0</text>
<text x="81.6" y="169.3">IO4</text>
<text x="90" y="171.4">12</text>
<text x="104.8" y="170.9">IO0</text>
<text x="350.7" y="170.5" transform="rotate(-90 350.7 170.5)">19</text>
<text x="356" y="170.5" transform="rotate(-90 356 170.5)">20</text>
<text x="49.1" y="175">6</text>
<text x="49.1" y="178.5">7</text>
<text x="53.6" y="176.4">IO12</text>
<text x="53.6" y="179.9">IO13</text>
<text x="79.6" y="179.9">IO15</text>
<text x="81.6" y="176.4">IO2</text>
<text x="90" y="178.5">10</text>
<text x="90" y="175">11</text>
<text x="200" y="176.2">3.3V_WiFi</text>
<text x="11.3" y="181.5">3.3V_WiFi</text>
<text x="49.1" y="182">8</text>
<text x="53.6" y="183.4">VCC</text>
<text x="80.2" y="183.4">GND</text>
<text x="90" y="182">9</text>
<text x="170" y="197.4">3.3V_WiFi</text>
</g>
<g font-size="3.2" fill="#f30">
<text x="270.6" y="43.9">VSSA</text>
<text x="290" y="128.6">VSSA</text>
</g>
<g font-size="3.2" fill="#03f">
<text x="362.3" y="82.7">PA9</text>
<text x="362.3" y="79.2">PA10</text>
<text x="141.8" y="93.3">PA10</text>
<text x="141.8" y="96.8">PA9</text>
<text x="141.8" y="103.9">D+</text>
<text x="141.8" y="107.4">D-</text>
</g>
<g font-size="2.5">
<text x="37.9" y="236.7">2</text>
<text x="55.4" y="238.5">1</text>
<text x="55.4" y="234.9">3</text>
<text x="126.1" y="242">2</text>
<text x="143.6" y="243.8">1</text>
<text x="143.6" y="240.2">3</text>
</g>
</svg>
